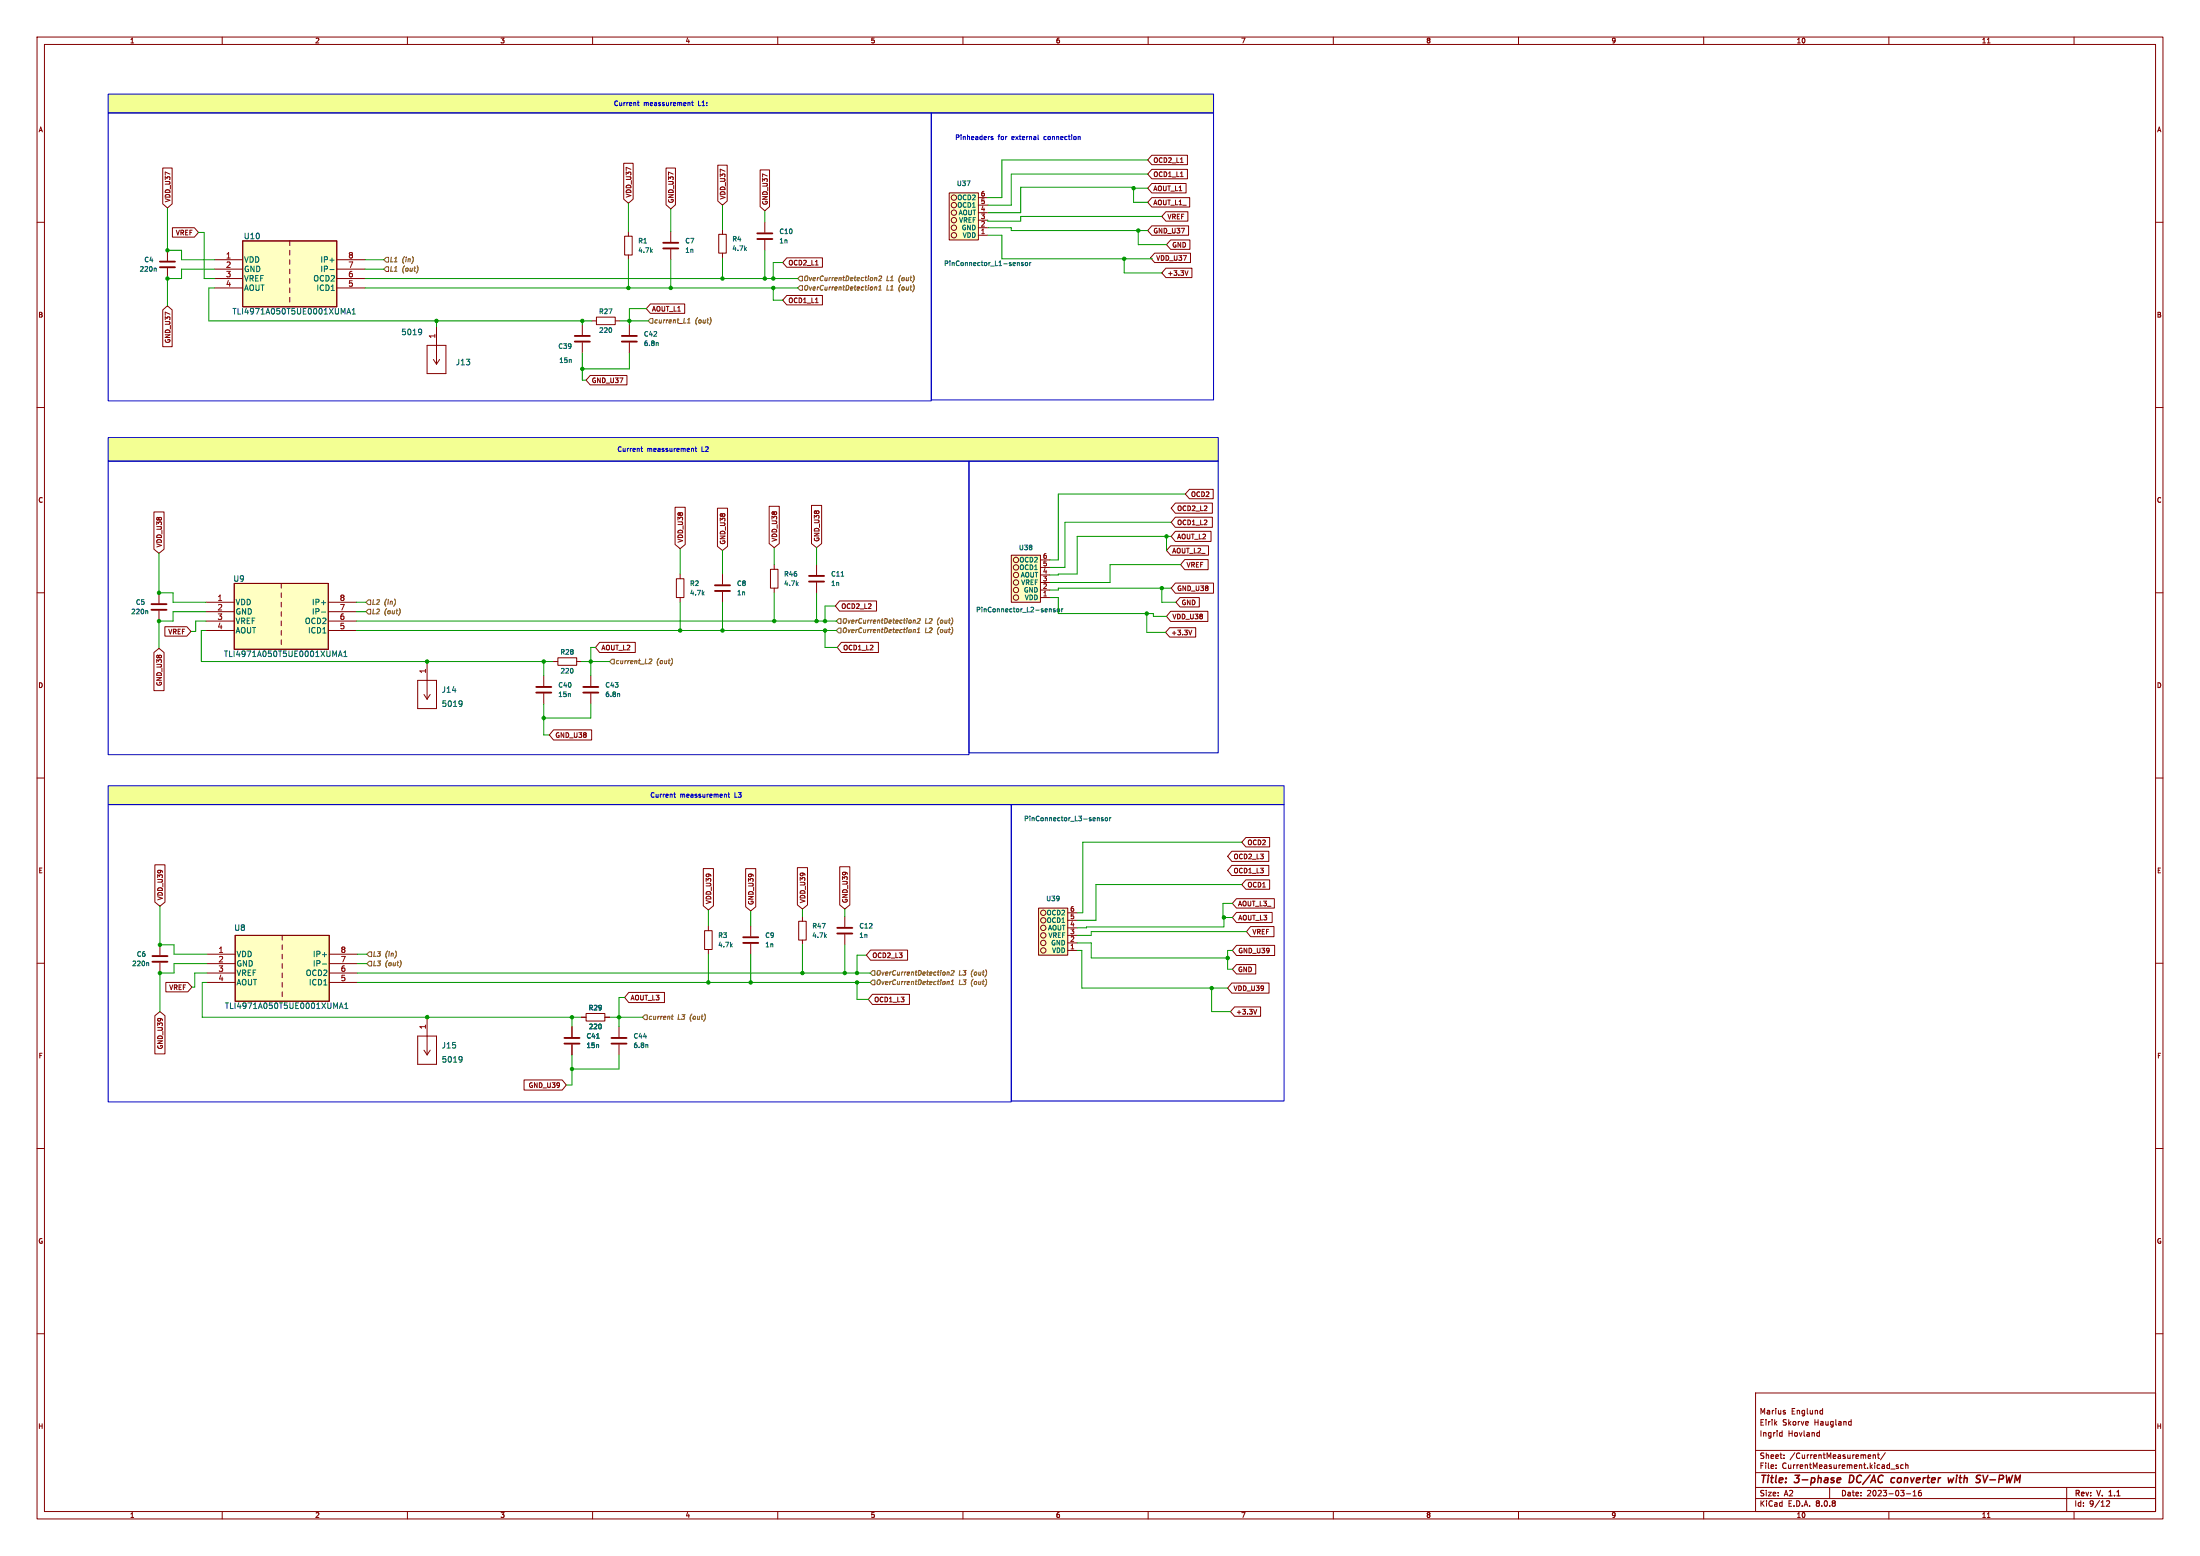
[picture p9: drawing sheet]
<svg xmlns="http://www.w3.org/2000/svg" width="594mm" height="420mm" viewBox="0 0 594 420" stroke-linecap="round" stroke-linejoin="round" font-family="sans-serif">
<g fill="none" stroke="#840000" stroke-width=".27">
<path d="M10 10h574v400h-574zM12 12h570v396h-570zM60 10v2M110 10v2M160 10v2M210 10v2M260 10v2M310 10v2M360 10v2M410 10v2M460 10v2M510 10v2"/>
<path d="M536.6 11.6h.7M560 10v2M10 60h2M582 60h2M10 110h2M582 110h2M10 160h2M582 160h2M10 210h2M582 210h2M10 260h2M582 260h2"/>
<path d="M10 310h2M582 310h2M10 360h2M474 376h108v32h-108zM582 360h2M474 397.5h108M474 391.5h108M479.5 396.2v.2M479.5 395.4v.2M480.7 386.7h.5M481.2 386.2v1.5M481.2 387.6l-.5 .1"/>
<path d="M481.7 393.5v.2M481.7 392.7v.2M481.9 380.7h.1M481.9 381.2l.2 .2-.2 .3M490.8 386.7h.4M491.2 387.6l-.4 .1M491.2 386.2v1.5M491.7 380.7h.4M492.1 380.2v1.5M492.1 381.6l-.4 .1M499.4 383.7h.4M499.8 383.2v1.5"/>
<path d="M499.8 384.6l-.4 .1M504.9 392.7l.2 .3-.7 .2M505 393.6l-.1 .1M505.7 392.7v1M505.7 392.8l.6-.1 .1 1M506.9 392.7h.6M507.1 392.2v1.3l.4 .2M509 392.1l-1.3 1.9M510.5 396.5h1.2M512.5 395.4h-.3l-.2 .2v.2l.5 .1v.4h-.5M513.9 395.4h-.4l-.3 .3 .1 .6h.6M514.5 395.5l.6-.1 .1 1"/>
<path d="M514.5 394.9v1.5M60 408v2M110 408v2M160 408v2M210 408v2M260 408v2M310 408v2M360 408v2M410 408v2M460 408v2M474 404.5h108M474 401.5h108"/>
<path d="M494 401.5v3M510 408v2M514.7 403.2h1.2M516.5 403.8h.9M516.5 402.7l.5-.4v1.5M518.7 402.3h-.5l-.2 .3v.9l.2 .3 .5-.2v-.7l-.5-.1-.2 .3M536.6 409.6h.7M558 401.5v6.5M560 408v2M568.7 405.2l.6-.1 .3 .4-.9 1.1h.9"/>
</g>
<path d="M569.4 403.8h.9M569.6 402.6l-.2 .1" fill="none" stroke="#840000" stroke-width=".3"/>
<path d="M496.2 399l.6-.1 .2 .4-1 .2M499.5 398.2l-.2 2h.4M511.6 399h-.8l-.3 .8 .4 .4 .6-.1M527.5 398.9l-.5 1.3-.3-1-.5 1M535.4 398.2l.4 2 .9-2M496.8 400.1l-.6 .1" fill="none" stroke="#840000" stroke-width=".4"/>
<g fill="#f3ff93">
<path d="M29.2 25.4h298.5v5.1h-298.5z"/>
<path d="M29.2 212.1h317.5v5.1h-317.5z"/>
<path d="M29.2 118.1h299.7v6.4h-299.7z"/>
</g>
<path d="M155.2 92.2h4.1M155.2 90.7h4.1M167.9 92.2h4.1M167.9 90.7h4.1M218.4 157h4.1M218.4 155.4h4.1M152.4 281.7h4.1M152.4 280.2h4.1" fill="none" stroke="#840000" stroke-width=".51"/>
<g fill="none" stroke="#840000" stroke-width=".27">
<path d="M168.7 63.8h2v5h-2zM169.7 62.5v1.3M169.7 68.8v1.3M157.2 87.6v2.8M157.2 92.5v2.8M159.8 86.6h1.2M161 85.6h5.1v2h-5.1zM166.1 86.6h1.3M169.9 87.6v2.8M169.9 92.5v2.8M208 153.7h2.1v5.1h-2.1zM209 152.4v1.3"/>
<path d="M209 158.8v1.2M220.5 152.4v2.8M220.5 157.2v2.8M112.8 279.7h5.1v7.6h-5.1zM115.3 274.6v10.1M154.4 277.1v2.8M157 274.6h1.2M158.2 273.6h5.1v2h-5.1zM163.3 274.6h1.3M114.5 283.5l.8 1.2M116.2 283.5l-.9 1.2M154.4 281.9v2.8"/>
</g>
<path d="M177.7 92.5v.8M227.1 155.5h.7M124.5 285.2l.3 .3-.2 1.1M124.8 285.8l-.3 .3M161.1 280.2h.7" fill="none" stroke="#006464" stroke-width=".27"/>
<path d="M280.4 245.1h7.9v12.7h-7.9z" fill="#ffffc2"/>
<g fill="none" stroke="#840000" stroke-width=".27">
<path d="M182.6 156.2h2.1v5.1h-2.1zM183.6 154.9v1.3M115.3 178.6v10.1M183.6 161.3v1.3M112.8 183.6h5.1v7.7h-5.1zM114.5 187.5l.8 1.2M116.2 187.5l-.9 1.2M280.4 245.1h7.9v12.7h-7.9zM288.3 256.5h2.5M288.3 254.5h2.5M288.3 252.5h2.5M288.3 250.4h2.5"/>
<path d="M288.3 248.4h2.5M288.3 246.4h2.5"/>
<circle cx="281.7" cy="252.5" r=".72"/>
<circle cx="281.7" cy="250.4" r=".72"/>
<circle cx="281.7" cy="248.4" r=".72"/>
<circle cx="281.7" cy="246.4" r=".72"/>
<circle cx="281.7" cy="254.5" r=".72"/>
<circle cx="281.7" cy="256.5" r=".72"/>
</g>
<path d="M124.5 189.2l.3 .3-.2 1M124.8 189.8l-.3 .3M296.5 220.7l.3 .2v.7M297.8 220.8l-.4 .1 .4 .3v.3h-.4M298.4 220.8h.6l-.1 .7-.5-.1zM299.6 220.7v.9M300 220.7l-.4 .3" fill="none" stroke="#006464" stroke-width=".27"/>
<path d="M63.5 252.5h25.4v17.8h-25.4z" fill="#ffffc2"/>
<g fill="none" stroke="#840000" stroke-width=".27">
<path d="M55.9 257.6h7.6M63.5 252.5h25.4v17.8h-25.4zM76.2 252.5v1.2M76.2 255v1.3M76.2 257.6v1.2M88.9 257.6h7.6M55.9 260.1h7.6M55.9 262.6h7.6M55.9 265.2h7.6M76.2 260.1v1.3M76.2 262.6v1.3M76.2 265.2v1.2"/>
<path d="M76.2 267.7v1.3M88.9 260.1h7.6M88.9 262.6h7.6M88.9 265.2h7.6"/>
</g>
<path d="M87 260.2h1.2M91.6 272.2l.5-1.5 .5 1.5M91.8 271.8h.7M93.1 272.2h.8M93.1 271.1l.4-.4v1.5" fill="none" stroke="#006464" stroke-width=".27"/>
<path d="M273 149.9h7.9v12.7h-7.9z" fill="#ffffc2"/>
<g fill="none" stroke="#840000" stroke-width=".27">
<path d="M273 149.9h7.9v12.7h-7.9zM280.9 159.3h2.6M280.9 157.2h2.6M280.9 155.2h2.6M280.9 153.2h2.6M280.9 151.1h2.6M280.9 161.3h2.6"/>
<circle cx="274.3" cy="151.1" r=".72"/>
<circle cx="274.3" cy="157.2" r=".72"/>
<circle cx="274.3" cy="153.2" r=".72"/>
<circle cx="274.3" cy="155.2" r=".72"/>
<circle cx="274.3" cy="159.3" r=".72"/>
<circle cx="274.3" cy="161.3" r=".72"/>
</g>
<path d="M283.5 164.3l.4 .2v.7M284.9 164.4l-.5 .1 .5 .3v.3h-.5M285.5 164.4h.5v.7h-.5zM286.6 164.3v.9M287 164.3l-.4 .3" fill="none" stroke="#006464" stroke-width=".27"/>
<path d="M256.3 52.1h7.9v12.7h-7.9z" fill="#ffffc2"/>
<g fill="none" stroke="#840000" stroke-width=".27">
<path d="M256.3 52.1h7.9v12.7h-7.9zM264.2 59.4h2.5M264.2 57.4h2.5M264.2 55.4h2.5M264.2 53.3h2.5M264.2 63.5h2.5M264.2 61.5h2.5"/>
<circle cx="257.6" cy="55.4" r=".72"/>
<circle cx="257.6" cy="57.4" r=".72"/>
<circle cx="257.6" cy="59.4" r=".72"/>
<circle cx="257.6" cy="53.3" r=".72"/>
<circle cx="257.6" cy="61.5" r=".72"/>
<circle cx="257.6" cy="63.5" r=".72"/>
</g>
<path d="M274.9 70.9l.3 .1v.7M276.3 70.9l-.5 .1 .5 .3v.3h-.5M276.9 70.9h.3l.3 .2-.3 .6-.4-.2zM276.9 70.9v.1M278 70.9v.8M278.1 71l-.1 .1M278.1 70.9v.1M278.4 70.9h-.3" fill="none" stroke="#006464" stroke-width=".27"/>
<path d="M65.5 65h25.4v17.8h-25.4z" fill="#ffffc2"/>
<g fill="none" stroke="#840000" stroke-width=".27">
<path d="M206.5 59.9v2.8M45.2 67.6v2.8M45.2 72.4v2.8M57.9 70.1h7.6M57.9 72.6h7.6M57.9 75.2h7.6M57.9 77.7h7.6M65.5 65h25.4v17.8h-25.4zM78.2 65v1.3M78.2 67.6v1.2M78.2 70.1v1.3M78.2 72.6v1.3"/>
<path d="M78.2 75.2v1.3M78.2 77.7v1.3M90.9 70.1h7.7M90.9 72.6h7.7M90.9 75.2h7.7M90.9 77.7h7.7M181.1 62.5v2.8M181.1 67.3v2.8M194.1 63.2h2v5.1h-2zM195.1 62v1.2M195.1 68.3v1.3M206.5 64.8v2.8"/>
<path d="M78.2 80.3v1.2M115.3 93.2h5.1v7.6h-5.1zM117 97l.9 1.3M117.9 88.1v10.2M118.7 97l-.8 1.3M195.1 154.9v2.8M195.1 159.8v2.8M42.9 160v2.8M42.9 164.8v2.8M149.4 178.6h1.2M150.6 177.5h5.1v2.1h-5.1zM155.7 178.6h1.3"/>
<path d="M146.8 182.4v2.8M146.8 187.2v2.8M159.5 182.4v2.8M159.5 187.2v2.8M43.2 255v2.8M43.2 259.8v2.8M190.2 251.2h2.1v5.1h-2.1zM191.3 249.9v1.3M191.3 256.3v1.3M202.7 249.9v2.8M202.7 254.8v2.8M215.6 248.7h2.1v5h-2.1z"/>
<path d="M216.7 247.4v1.3M216.7 253.7v1.3M228.1 247.4v2.8M228.1 252.2v2.8M167.1 277.1v2.8M167.1 281.9v2.8"/>
</g>
<path d="M42 72.4l.2 .2v.6M89.1 72.8h1.1M93.7 84.8l.5-1.6 .5 1.6M93.8 84.3h.7M95.1 84.8h.9M95.1 83.7l.4-.5v1.6M113.6 88.8l.3 .3-.3 1.1M113.9 89.5l-.3 .3M39.7 164.8l.2 .2v.7M167.2 187.2l.1 .8M40 259.8l.1 .2v.7M174.9 282v.8" fill="none" stroke="#006464" stroke-width=".27"/>
<g fill="none" stroke="#840000" stroke-width=".51">
<path d="M43.2 72.1h4M43.2 70.6h4M179.1 67.1h4M179.1 65.5h4M204.5 64.5h4M204.5 63h4M193 159.5h4.1M193 158h4.1M40.9 164.6h4.1M40.9 163.1h4.1M144.8 186.9h4M144.8 185.4h4"/>
<path d="M157.5 186.9h4M157.5 185.4h4M41.1 259.6h4.1M41.1 258.1h4.1M200.7 254.5h4M200.7 253h4M226.1 252h4M226.1 250.4h4M165.1 281.7h4.1M165.1 280.2h4.1"/>
</g>
<path d="M63.2 157.5h25.4v17.8h-25.4z" fill="#ffffc2"/>
<g fill="none" stroke="#840000" stroke-width=".27">
<path d="M43.9 45.3h2.6v9.7l-1.3 1.1-1.3-1.1zM168.4 44.1h2.5v9.7l-1.2 1.1-1.3-1.1zM179.8 45.4h2.6v9.9l-1.3 1.1-1.3-1.1zM193.8 44.6h2.5v9.7l-1.2 1.1-1.3-1.1zM205.2 45.9h2.6v9.9l-1.3 1.1-1.3-1.1zM311 41.9h9.6v2.6h-9.6l-1.1-1.3zM311 53.3h10.2v2.6h-10.2l-1.1-1.3zM311 45.7h9.6v2.6h-9.6l-1.1-1.3zM311 49.5h9.2v2.6h-9.2l-1.1-1.3zM314.8 57.1h5.9v2.6h-5.9l-1.1-1.3zM318.7 43.9h.8M318.7 47.7h.8"/>
<path d="M46.6 61.5h5.9l1.1 1.2-1.1 1.3h-5.9zM212.4 69.6h9.7v2.5h-9.7l-1.1-1.2zM212.4 79.8h9.7v2.5h-9.7l-1.1-1.3zM220.2 71.5h.7M311 61h9.9v2.5h-9.9l-1.1-1.3zM311.8 68.3h9.6v2.6h-9.6l-1.2-1.3zM314.8 72.4h7v2.5h-7l-1.1-1.2zM316.1 64.8h5.2v2.5h-5.2l-1.1-1.3zM320.8 73.1l-.4 1.2M43.9 83.7l1.3-1.1 1.3 1.1v9.9h-2.6zM175.6 82h9.3v2.6h-9.3l-1.1-1.3zM220.2 81.7h.7"/>
<path d="M159.4 101.3h9.9v2.6h-9.9l-1.2-1.3zM41.6 138.2h2.7v10l-1.4 1.2-1.3-1.2zM182.3 136.9h2.7v10.1l-1.4 1.1-1.3-1.1zM193.7 137.2h2.7v10.3l-1.3 1.1-1.4-1.1zM207.7 136.7h2.7v10l-1.4 1.1-1.3-1.1zM219.1 136.4h2.7v10.3l-1.3 1.1-1.4-1.1zM317.3 139.6h10v2.7h-10l-1.1-1.3zM317.3 135.8h10v2.7h-10l-1.1-1.3zM321.2 132.1h6.4v2.5h-6.4l-1.2-1.2zM63.2 157.5h25.4v17.8h-25.4zM75.9 157.5v1.3M316.1 147.3h10.2v2.6h-10.2l-1.1-1.3z"/>
<path d="M317.3 143.4h9.7v2.7h-9.7l-1.1-1.3zM317.3 157.4h10.3v2.7h-10.3l-1.1-1.3zM319.9 151h6.3v2.8h-6.3l-1.1-1.4zM41.6 176.1l1.3-1.1 1.4 1.1v10.3h-2.7zM44.5 169.2h6l1.1 1.2-1.1 1.3h-6zM55.6 162.6h7.6M55.6 165.1h7.6M55.6 167.6h7.6M55.6 170.2h7.6M75.9 160v1.3M75.9 162.6v1.2M75.9 165.1v1.3"/>
<path d="M75.9 167.6v1.3M75.9 170.2v1.3M75.9 172.7v1.3M88.6 162.6h7.7M88.6 165.1h7.7M88.6 167.6h7.7M88.6 170.2h7.7M161.9 173.4h9.6v2.7h-9.6l-1.1-1.3zM226.7 162.2h10v2.7h-10l-1.1-1.3zM227.2 173.4h10v2.7h-10l-1.1-1.3zM315.8 169.4h7v2.6h-7l-1.1-1.3zM316.1 165h10v2.7h-10l-1.1-1.3z"/>
<path d="M318.6 161.3h5.2v2.5h-5.2l-1.1-1.2zM321.8 170.1l-.4 1.3M149.4 197h10.3v2.7h-10.3l-1.1-1.3zM41.8 233.4h2.7v10.1l-1.3 1.1-1.4-1.1zM189.9 234.4h2.7v10.1l-1.3 1.1-1.4-1.1zM201.3 234.5h2.8v10.3l-1.4 1.1-1.4-1.1zM215.3 234.2h2.7v10.1l-1.3 1.1-1.4-1.1zM226.7 234h2.8v10.3l-1.4 1.1-1.4-1.1zM332.6 233.6h10v2.7h-10l-1.1-1.3zM332.6 229.8h10v2.7h-10l-1.1-1.4zM336.4 226.1h6.4v2.5h-6.4l-1.1-1.3zM336.4 237.5h6.4v2.5h-6.4l-1.1-1.2z"/>
<path d="M235 256.4h10v2.8h-10l-1.1-1.4zM333.9 242.6h10.2v2.5h-10.2l-1.2-1.3zM333.9 246.3h9.6v2.7h-9.6l-1.2-1.3zM333.9 255.2h10.3v2.7h-10.3l-1.2-1.4zM337.7 250.1h6.3v2.7h-6.3l-1.2-1.3zM41.8 274.2l1.4-1.1 1.3 1.1v10.3h-2.7zM44.8 265.2h5.9l1.1 1.2-1.1 1.3h-5.9zM154.4 277.1v2.8M157 274.6h1.2M163.3 274.6h1.3M169.8 267.9h9.6v2.7h-9.6l-1.1-1.4zM235.6 268.4h10v2.7h-10l-1.2-1.4z"/>
<path d="M332.6 265.3h10v2.8h-10l-1.1-1.4zM333.3 271.8h7.1v2.5h-7.1l-1.1-1.2zM333.9 260.3h5.2v2.6h-5.2l-1.2-1.3zM339.3 272.5l-.4 1.2M141.5 291.5h10.3l1.1 1.4-1.1 1.3h-10.3zM154.4 281.9v2.8"/>
</g>
<path d="M86.8 165.2h1.1M91.4 177.2l.5-1.5 .5 1.5M91.5 176.8h.7M92.8 177.2h.9M92.8 176.1l.5-.4v1.5M161.1 280.2h.7" fill="none" stroke="#006464" stroke-width=".27"/>
<g fill="none" stroke="#725600" stroke-width=".27">
<path d="M104.3 69.5h.6v1.2h-.6l-.7-.6zM104.3 72h.6v1.3h-.6l-.7-.7zM112.7 71.8l.2 .8-.1 .6M216 74.5h.7v1.3h-.7l-.6-.6zM216 77.1h.7v1.3h-.7l-.6-.7zM235.5 77.5v.7M236.2 75h.5v.8M236.2 74.9l-.1 .9M236.2 77.5l-.1 .8M236.3 77.5l-.1 .1M236.3 77.5h.4v.8M237.2 78.3h.7"/>
<path d="M237.3 77.4l.4-.4-.1 1.3M237.3 74.6l.5-.1 .2 .4-.9 .9h.8M175.6 86h.7v1.2h-.7l-.6-.6zM185.6 87.2h.7M185.7 86.3l.4-.4-.2 1.3M191.8 85.8l.2 .8-.1 .5M99.4 161.9h.7v1.3h-.7l-.6-.6zM99.4 164.5h.7v1.2h-.7l-.6-.6zM107.9 164.3l.2 .8-.2 .5M165.2 177.9h.7v1.3h-.7l-.6-.6zM175.3 178l.5-.1 .2 .3-.9 .9h.8M181.4 177.8l.2 .7-.1 .6"/>
<path d="M226.4 169.5h.7v1.3h-.7l-.6-.6zM226.4 167h.7v1.3h-.7l-.6-.7zM246 170l-.1 .6M246.6 170h.5v.8M246.6 167.5l.5-.1v.8M246.6 169.9l-.1 .9M246.6 167.4l-.1 .8M247.6 170.8h.7M247.7 169.9l.4-.4-.1 1.3M247.8 167.1l.5-.2 .2 .4-.9 .9h.7M99.7 256.9h.6v1.3h-.6l-.6-.6zM108.1 259.3l.2 .8-.1 .5"/>
<path d="M99.1 260.1l.6-.6h.6v1.2h-.6zM174.1 273.9h.7v1.3h-.7l-.6-.6zM181.3 274.3h.5M181.5 273.9l-.1 1.1 .3 .2M235.6 264.5h.6v1.3h-.6l-.7-.6zM235.6 262h.6v1.3h-.6l-.7-.7zM255.1 265v.6M255.8 265h.5l-.1 .8M255.8 262.5l.5-.1-.1 .8M255.8 264.9l-.1 .9M255.8 262.4l-.1 .8M256.8 265.8h.7"/>
<path d="M256.9 264.8l.4-.3-.2 1.3M256.9 262.1l.5-.2 .2 .4-.9 .9h.8"/>
</g>
<g fill="none" stroke="#0000c2" stroke-width=".27">
<path d="M29.2 25.4h298.5v5.1h-298.5zM29.2 30.5h222.3v77.7h-222.3zM172.1 27.7h.5M172.3 27.2v1.1l.3 .2M185.9 27.7l.4 .2v.6M186.7 27.7h.5M186.9 27.2v1.1l.3 .2M251.5 30.5h76.2v77.5h-76.2zM268.1 36.9l-.5 .1 .5 .3v.3h-.5M280.3 36.4v1.1l.2 .2M291.2 36.9h.4l.1 .8M29.2 118.1h299.7v6.4h-299.7z"/>
<path d="M29.2 124.5h232.4v79.2h-232.4zM173 121h.5M173.2 120.6v1.1l.3 .2M186.9 121l.3 .2v.7M187.7 121h.4M187.8 120.6v1.1l.3 .2M261.6 124.5h67.3v78.7h-67.3zM29.2 212.1h317.5v5.1h-317.5zM29.2 217.2h243.8v80.2h-243.8zM181.9 214.4h.5M182.1 213.9v1.1l.3 .2M195.8 214.4l.3 .1v.7"/>
<path d="M196.5 214.4h.5M196.7 213.9v1.1l.3 .2M273 217.2h73.7v80h-73.7z"/>
</g>
<g fill="none" stroke="#009600" stroke-width=".27">
<path d="M45.2 56.1v11.5h3.8v2.5h8.9M169.7 54.9v7.6M181.1 56.4v6.1M195.1 55.4v6.6M206.5 56.9v3M306.1 50.8h3.8M309.9 43.2h-39.4v10.1h-3.8M309.9 54.6h-3.8v-4.1h-30.5v6.9h-8.9M309.9 47h-36.9v8.4h-6.3M313.7 58.4h-38.1v1.3h-8.9v-.3M53.6 62.7h1.5v12.5h2.8M57.9 72.6h-8.9v2.6h-3.8v7.4"/>
<path d="M57.9 77.7h-1.5v8.9h103.4M98.6 77.7h116.8M98.6 75.2h116.8M98.6 70.1h5M98.6 72.6h5M169.7 70.1v7.6M181.1 70.1v7.6M195.1 69.6v5.6M206.5 67.6v7.6M208.8 77.7v3.3h2.5M211.3 70.9h-2.5v4.3M266.7 63.5h3.8v6.4h40.6"/>
<path d="M266.7 61.5h6.3v.7h36.9M303.5 69.9v3.8h10.2M307.3 62.2v3.8h7.7M117.9 86.6v1.5M157.2 86.6v1M157.2 95.3v7.3h1M167.4 86.6h7.6M169.9 95.3v4.3h-12.7M174.5 83.3h-4.6v4.3M320 133.4h-34.3v17.7h-2.2M42.9 149.4v10.6h3.8v2.6h8.9M183.6 148.1v6.8"/>
<path d="M195.1 148.6v6.3M209 147.8v4.6M220.5 147.8v4.6M313.7 158.8v3.8h3.8M315 144.8v3.8M316.2 144.8h-25.4v10.1h-5.1v.3h-2.2M316.2 141h-28.7v12.2h-4M316.2 158.8h-30.5v.5h-2.2M318.8 152.4h-19.1v4.8h-16.2M55.6 170.2h-1.2v8.4h95M55.6 165.1h-8.9v2.5h-3.8v7.4M55.6 167.6h-2.8v2.8h-1.2"/>
<path d="M96.3 170.2h129.5M96.3 167.6h129.5M96.3 162.6h2.5M96.3 165.1h2.5M146.8 178.6v3.8M157 178.6h7.6M160.8 174.8h-1.3v7.6M183.6 162.6v7.6M195.1 162.6v7.6M209 160v7.6M220.5 160v7.6M222.8 170.2v4.6h3.3"/>
<path d="M225.6 163.6h-2.8v4M283.5 161.3h2.2v4.3h25.7v.8h3.6M309.6 165.6v5.1h5.1M146.8 190v8.4h1.5M159.5 190v3.8h-12.7M335.3 227.3h-42.9v19.1h-1.6M335.3 238.8h-39.4v9.6h-5.1M43.2 244.6v10.4h3.8v2.6h8.9M96.5 257.6h2.6M191.3 245.6v4.3M191.3 257.6v7.6M202.7 245.9v4"/>
<path d="M202.7 257.6v7.6M216.7 245.4v2M216.7 255v7.6M228.1 245.4v2M228.1 255v7.6M233.9 257.8h-2.5v4.8M290.8 256.5h1.3v10.2h39.4M290.8 254.5h3.8v4.1h36.9M330.5 247.7v2.5h-37.1v.2h-2.6M332.7 243.8h-2.5v3.9h2.5M332.7 256.5h-1.2v5.1h1.2M336.5 251.5h-41.9v1h-3.8"/>
<path d="M55.9 265.2h-1.3v9.4h60.7v-.5h.3v.5h41.4M55.9 260.1h-8.9v2.5h-3.8v10.5M55.9 262.6h-3.3v3.8h-.8M96.5 262.6h138.4M96.5 265.2h138.4M96.5 260.1h2.6M154.4 274.6v2.5M164.6 274.6h8.9M168.7 269.2h-1.6v7.9M231.4 265.2v4.5h3M327.2 266.7v6.4h5M154.4 284.7v8.2h-1.5"/>
<path d="M167.1 284.7v3.8h-12.7"/>
</g>
<g fill="#009600" stroke="#009600" stroke-width=".27">
<circle cx="42.9" cy="167.6" r=".46"/>
<circle cx="117.9" cy="86.6" r=".46"/>
<circle cx="42.9" cy="160" r=".46"/>
<circle cx="43.2" cy="262.6" r=".46"/>
<circle cx="43.2" cy="255" r=".46"/>
<circle cx="45.2" cy="67.6" r=".46"/>
<circle cx="169.9" cy="86.6" r=".46"/>
<circle cx="181.1" cy="77.7" r=".46"/>
<circle cx="169.7" cy="77.7" r=".46"/>
<circle cx="157.2" cy="86.6" r=".46"/>
<circle cx="157.2" cy="99.6" r=".46"/>
<circle cx="45.2" cy="75.2" r=".46"/>
<circle cx="183.6" cy="170.2" r=".46"/>
<circle cx="146.8" cy="193.8" r=".46"/>
<circle cx="159.5" cy="178.6" r=".46"/>
<circle cx="146.8" cy="178.6" r=".46"/>
<circle cx="167.1" cy="274.6" r=".46"/>
<circle cx="154.4" cy="274.6" r=".46"/>
<circle cx="115.3" cy="178.6" r=".46"/>
<circle cx="115.3" cy="274.6" r=".46"/>
<circle cx="154.4" cy="288.5" r=".46"/>
<circle cx="216.7" cy="262.6" r=".46"/>
<circle cx="220.5" cy="167.6" r=".46"/>
<circle cx="195.1" cy="170.2" r=".46"/>
<circle cx="209" cy="167.6" r=".46"/>
<circle cx="202.7" cy="265.2" r=".46"/>
<circle cx="191.3" cy="265.2" r=".46"/>
<circle cx="222.8" cy="170.2" r=".46"/>
<circle cx="222.8" cy="167.6" r=".46"/>
<circle cx="228.1" cy="262.6" r=".46"/>
<circle cx="231.4" cy="262.6" r=".46"/>
<circle cx="309.6" cy="165.6" r=".46"/>
<circle cx="315" cy="144.8" r=".46"/>
<circle cx="313.7" cy="158.8" r=".46"/>
<circle cx="208.8" cy="77.7" r=".46"/>
<circle cx="208.8" cy="75.2" r=".46"/>
<circle cx="206.5" cy="75.2" r=".46"/>
<circle cx="195.1" cy="75.2" r=".46"/>
<circle cx="231.4" cy="265.2" r=".46"/>
<circle cx="331.5" cy="258.6" r=".46"/>
<circle cx="330.5" cy="247.7" r=".46"/>
<circle cx="327.2" cy="266.7" r=".46"/>
<circle cx="303.5" cy="69.9" r=".46"/>
<circle cx="306.1" cy="50.8" r=".46"/>
<circle cx="307.3" cy="62.2" r=".46"/>
</g>
<g font-size="2.8" fill="#840000">
<text x="475" y="400.9">Title:</text>
<text x="484.7" y="400.9">3-phase</text>
<text x="500.1" y="400.9">DC/AC</text>
<text x="512.3" y="400.9">converter</text>
<text x="528.5" y="400.9">with</text>
<text x="536.8" y="400.9">SV-PWM</text>
</g>
<g font-size="2.1" fill="#006464">
<text x="65.7" y="64.7">U10</text>
<text x="65.8" y="71.1">VDD</text>
<text x="86.5" y="71.1">IP+</text>
<text x="65.8" y="73.6">GND</text>
<text x="65.8" y="76.2">VREF</text>
<text x="84.5" y="76.2">OCD2</text>
<text x="86.5" y="73.6">IP-</text>
<text x="65.8" y="78.7">AOUT</text>
<text x="85.4" y="78.7">ICD1</text>
<text x="62.7" y="85.1">TLI4971A050T5UE0001XUMA1</text>
<text x="108.3" y="90.7">5019</text>
<text x="123" y="98.8">J13</text>
<text x="62.9" y="157.2">U9</text>
<text x="63.5" y="163.5">VDD</text>
<text x="63.5" y="166.1">GND</text>
<text x="84.2" y="166.1">IP-</text>
<text x="84.2" y="163.5">IP+</text>
<text x="63.5" y="168.6">VREF</text>
<text x="63.5" y="171.2">AOUT</text>
<text x="82.2" y="168.6">OCD2</text>
<text x="83.1" y="171.2">ICD1</text>
<text x="60.4" y="177.5">TLI4971A050T5UE0001XUMA1</text>
<text x="119.2" y="187.2">J14</text>
<text x="119.2" y="191">5019</text>
<text x="63.2" y="251.4">U8</text>
<text x="63.8" y="258.5">VDD</text>
<text x="63.8" y="261.1">GND</text>
<text x="63.8" y="263.6">VREF</text>
<text x="82.5" y="263.6">OCD2</text>
<text x="84.4" y="261.1">IP-</text>
<text x="84.4" y="258.5">IP+</text>
<text x="63.8" y="266.2">AOUT</text>
<text x="83.4" y="266.2">ICD1</text>
<text x="60.6" y="272.5">TLI4971A050T5UE0001XUMA1</text>
<text x="119.2" y="283.2">J15</text>
<text x="119.2" y="287">5019</text>
</g>
<g font-size="2.1" fill="#a90000">
<text x="60.9" y="69.9">1</text>
<text x="93.9" y="69.9">8</text>
<text x="60.9" y="72.4">2</text>
<text x="60.9" y="74.9">3</text>
<text x="60.9" y="77.5">4</text>
<text x="93.9" y="77.5">5</text>
<text x="93.9" y="74.9">6</text>
<text x="93.9" y="72.4">7</text>
<text x="117.6" y="91.5" transform="rotate(-90 117.6 91.5)">1</text>
<text x="58.6" y="162.3">1</text>
<text x="58.6" y="164.8">2</text>
<text x="58.6" y="167.4">3</text>
<text x="91.7" y="167.4">6</text>
<text x="91.7" y="164.8">7</text>
<text x="91.7" y="162.3">8</text>
<text x="58.6" y="169.9">4</text>
<text x="91.7" y="169.9">5</text>
<text x="115.1" y="181.9" transform="rotate(-90 115.1 181.9)">1</text>
<text x="58.9" y="257.3">1</text>
<text x="91.9" y="257.3">8</text>
<text x="58.9" y="259.8">2</text>
<text x="58.9" y="262.4">3</text>
<text x="91.9" y="262.4">6</text>
<text x="91.9" y="259.8">7</text>
<text x="58.9" y="264.9">4</text>
<text x="91.9" y="264.9">5</text>
<text x="115.1" y="277.9" transform="rotate(-90 115.1 277.9)">1</text>
</g>
<g font-size="2.1" fill="#840000">
<text x="475" y="382">Marius</text>
<text x="483.6" y="382">Englund</text>
<text x="475" y="388">Ingrid</text>
<text x="475" y="385">Eirik</text>
<text x="481.2" y="385">Skorve</text>
<text x="482.7" y="388">Hovland</text>
<text x="489.9" y="385">Haugland</text>
<text x="475" y="394">Sheet:</text>
<text x="483.2" y="394">/CurrentMeasurement/</text>
<text x="475" y="396.7">File:</text>
<text x="481.1" y="396.7">CurrentMeasurement.kicad_sch</text>
<text x="475" y="406.9">KiCad</text>
<text x="475" y="404.1">Size:</text>
<text x="481.7" y="404.1">A2</text>
<text x="482.7" y="406.9">E.D.A.</text>
<text x="490.3" y="406.9">8.0.8</text>
<text x="497" y="404.1">Date:</text>
<text x="504" y="404.1">2023-03-16</text>
<text x="560" y="404.3">Rev:</text>
<text x="560" y="406.9">Id:</text>
<text x="564.1" y="406.9">9/12</text>
<text x="566.4" y="404.3">V.</text>
<text x="570.1" y="404.3">1.1</text>
</g>
<g font-size="1.8" fill="#840000">
<text x="35" y="11.9">1</text>
<text x="85" y="11.9">2</text>
<text x="135" y="11.9">3</text>
<text x="185" y="11.9">4</text>
<text x="235" y="11.9">5</text>
<text x="285" y="11.9">6</text>
<text x="335" y="11.9">7</text>
<text x="385" y="11.9">8</text>
<text x="435" y="11.9">9</text>
<text x="485" y="11.9">10</text>
<text x="535" y="11.9">11</text>
<text x="10.3" y="35.9">A</text>
<text x="582.3" y="35.9">A</text>
<text x="311.3" y="44.1">OCD2_L1</text>
<text x="311.3" y="47.9">OCD1_L1</text>
<text x="170.6" y="53.4" transform="rotate(-90 170.6 53.4)">VDD_U37</text>
<text x="196" y="53.9" transform="rotate(-90 196 53.9)">VDD_U37</text>
<text x="311.3" y="51.8">AOUT_L1</text>
<text x="46.2" y="54.7" transform="rotate(-90 46.2 54.7)">VDD_U37</text>
<text x="182.1" y="55" transform="rotate(-90 182.1 55)">GND_U37</text>
<text x="207.5" y="55.5" transform="rotate(-90 207.5 55.5)">GND_U37</text>
<text x="311.3" y="55.6">AOUT_L1_</text>
<text x="315.1" y="59.4">VREF</text>
<text x="47.4" y="63.7">VREF</text>
<text x="311.3" y="63.2">GND_U37</text>
<text x="212.8" y="71.8">OCD2_L1</text>
<text x="312.1" y="70.6">VDD_U37</text>
<text x="316.4" y="67">GND</text>
<text x="315.1" y="74.6">+3.3V</text>
<text x="212.8" y="82">OCD1_L1</text>
<text x="10.3" y="85.9">B</text>
<text x="175.9" y="84.3">AOUT_L1</text>
<text x="582.3" y="85.9">B</text>
<text x="46.2" y="92.8" transform="rotate(-90 46.2 92.8)">GND_U37</text>
<text x="159.7" y="103.6">GND_U37</text>
<text x="10.3" y="135.9">C</text>
<text x="321.5" y="134.3">OCD2</text>
<text x="582.3" y="135.9">C</text>
<text x="317.7" y="142.1">OCD1_L2</text>
<text x="317.7" y="138.3">OCD2_L2</text>
<text x="44" y="147.9" transform="rotate(-90 44 147.9)">VDD_U38</text>
<text x="184.7" y="146.7" transform="rotate(-90 184.7 146.7)">VDD_U38</text>
<text x="196.2" y="147.2" transform="rotate(-90 196.2 147.2)">GND_U38</text>
<text x="210.1" y="146.4" transform="rotate(-90 210.1 146.4)">VDD_U38</text>
<text x="221.6" y="146.4" transform="rotate(-90 221.6 146.4)">GND_U38</text>
<text x="316.4" y="149.5">AOUT_L2_</text>
<text x="317.7" y="145.9">AOUT_L2</text>
<text x="320.2" y="153.5">VREF</text>
<text x="317.7" y="159.9">GND_U38</text>
<text x="227" y="164.7">OCD2_L2</text>
<text x="316.4" y="167.5">VDD_U38</text>
<text x="318.9" y="163.5">GND</text>
<text x="45.3" y="171.4">VREF</text>
<text x="316.1" y="171.6">+3.3V</text>
<text x="162.2" y="175.9">AOUT_L2</text>
<text x="227.5" y="175.9">OCD1_L2</text>
<text x="10.3" y="185.9">D</text>
<text x="44" y="185.5" transform="rotate(-90 44 185.5)">GND_U38</text>
<text x="582.3" y="185.9">D</text>
<text x="149.8" y="199.5">GND_U38</text>
<text x="332.9" y="232.2">OCD2_L3</text>
<text x="336.7" y="228.3">OCD2</text>
<text x="10.3" y="235.9">E</text>
<text x="332.9" y="236.1">OCD1_L3</text>
<text x="336.7" y="239.7">OCD1</text>
<text x="582.3" y="235.9">E</text>
<text x="44.3" y="243.2" transform="rotate(-90 44.3 243.2)">VDD_U39</text>
<text x="192.4" y="244.2" transform="rotate(-90 192.4 244.2)">VDD_U39</text>
<text x="203.8" y="244.4" transform="rotate(-90 203.8 244.4)">GND_U39</text>
<text x="217.8" y="243.9" transform="rotate(-90 217.8 243.9)">VDD_U39</text>
<text x="229.2" y="243.9" transform="rotate(-90 229.2 243.9)">GND_U39</text>
<text x="334.2" y="244.8">AOUT_L3_</text>
<text x="334.2" y="248.8">AOUT_L3</text>
<text x="334.2" y="257.6">GND_U39</text>
<text x="338" y="252.6">VREF</text>
<text x="235.4" y="258.9">OCD2_L3</text>
<text x="334.2" y="262.6">GND</text>
<text x="45.6" y="267.4">VREF</text>
<text x="332.9" y="267.8">VDD_U39</text>
<text x="170.1" y="270.3">AOUT_L3</text>
<text x="235.9" y="270.9">OCD1_L3</text>
<text x="333.7" y="274">+3.3V</text>
<text x="10.3" y="285.9">F</text>
<text x="44.3" y="283.6" transform="rotate(-90 44.3 283.6)">GND_U39</text>
<text x="582.3" y="285.9">F</text>
<text x="142.4" y="294">GND_U39</text>
<text x="10.3" y="335.9">G</text>
<text x="582.3" y="335.9">G</text>
<text x="10.2" y="385.9">H</text>
<text x="582.2" y="385.9">H</text>
<text x="35" y="409.9">1</text>
<text x="85" y="409.9">2</text>
<text x="135" y="409.9">3</text>
<text x="185" y="409.9">4</text>
<text x="235" y="409.9">5</text>
<text x="285" y="409.9">6</text>
<text x="335" y="409.9">7</text>
<text x="385" y="409.9">8</text>
<text x="435" y="409.9">9</text>
<text x="485" y="409.9">10</text>
<text x="535" y="409.9">11</text>
</g>
<g font-size="1.8" fill="#0000c2">
<text x="165.6" y="28.8">Current</text>
<text x="173.8" y="28.8">meassurement</text>
<text x="188.6" y="28.8">L1:</text>
<text x="257.8" y="37.9">Pinheaders</text>
<text x="269.4" y="37.9">for</text>
<text x="273.3" y="37.9">external</text>
<text x="282.1" y="37.9">connection</text>
<text x="166.6" y="122.1">Current</text>
<text x="174.7" y="122.1">meassurement</text>
<text x="189.5" y="122.1">L2</text>
<text x="175.5" y="215.5">Current</text>
<text x="183.6" y="215.5">meassurement</text>
<text x="198.4" y="215.5">L3</text>
</g>
<g font-size="1.8" fill="#006464">
<text x="258.2" y="50.4">U37</text>
<text x="258.4" y="56.2">OCD1</text>
<text x="258.4" y="54.2">OCD2</text>
<text x="258.7" y="58.3">AOUT</text>
<text x="172.2" y="65.9">R1</text>
<text x="184.9" y="65.9">C7</text>
<text x="197.6" y="65.4">R4</text>
<text x="210.3" y="65.9">1n</text>
<text x="210.3" y="63.3">C10</text>
<text x="258.9" y="60.3">VREF</text>
<text x="259.6" y="62.3">GND</text>
<text x="259.8" y="64.4">VDD</text>
<text x="38.9" y="71">C4</text>
<text x="172.2" y="68.4">4.7k</text>
<text x="184.9" y="68.4">1n</text>
<text x="197.6" y="67.9">4.7k</text>
<text x="254.8" y="72">PinConnector_L1-sensor</text>
<text x="37.6" y="73.5">220n</text>
<text x="161.6" y="84.9">R27</text>
<text x="150.6" y="94.3">C39</text>
<text x="161.7" y="90">220</text>
<text x="173.7" y="91">C42</text>
<text x="173.7" y="93.6">6.8n</text>
<text x="150.9" y="98.1">15n</text>
<text x="275" y="148.7">U38</text>
<text x="211.6" y="155.8">R46</text>
<text x="224.3" y="155.8">C11</text>
<text x="275.1" y="154">OCD1</text>
<text x="275.1" y="152">OCD2</text>
<text x="186.2" y="158.3">R2</text>
<text x="186.2" y="160.9">4.7k</text>
<text x="198.9" y="158.3">C8</text>
<text x="198.9" y="160.9">1n</text>
<text x="211.6" y="158.3">4.7k</text>
<text x="224.3" y="158.3">1n</text>
<text x="275.5" y="156.1">AOUT</text>
<text x="275.6" y="158.1">VREF</text>
<text x="276.3" y="160.1">GND</text>
<text x="35.3" y="166">220n</text>
<text x="36.6" y="163.4">C5</text>
<text x="263.4" y="165.5">PinConnector_L2-sensor</text>
<text x="276.6" y="162.2">VDD</text>
<text x="151.2" y="176.9">R28</text>
<text x="150.6" y="185.8">C40</text>
<text x="151.2" y="182">220</text>
<text x="163.3" y="185.8">C43</text>
<text x="150.6" y="188.3">15n</text>
<text x="163.3" y="188.3">6.8n</text>
<text x="276.4" y="221.8">PinConnector_L3-sensor</text>
<text x="282.4" y="243.4">U39</text>
<text x="219.2" y="250.8">R47</text>
<text x="231.9" y="250.8">C12</text>
<text x="282.5" y="249.3">OCD1</text>
<text x="282.5" y="247.2">OCD2</text>
<text x="282.9" y="251.3">AOUT</text>
<text x="193.8" y="253.3">R3</text>
<text x="193.8" y="255.9">4.7k</text>
<text x="206.5" y="253.3">C9</text>
<text x="206.5" y="255.9">1n</text>
<text x="219.2" y="253.3">4.7k</text>
<text x="231.9" y="253.3">1n</text>
<text x="283" y="253.3">VREF</text>
<text x="283.7" y="255.4">GND</text>
<text x="284" y="257.4">VDD</text>
<text x="35.6" y="261">220n</text>
<text x="36.8" y="258.4">C6</text>
<text x="158.8" y="272.9">R29</text>
<text x="158.3" y="280.5">C41</text>
<text x="158.9" y="278">220</text>
<text x="171" y="280.5">C44</text>
<text x="158.3" y="283.1">15n</text>
<text x="171" y="283.1">6.8n</text>
</g>
<g font-size="1.8" fill="#a90000">
<text x="264.7" y="53.1">6</text>
<text x="264.7" y="59.2">3</text>
<text x="264.7" y="57.1">4</text>
<text x="264.7" y="55.1">5</text>
<text x="264.7" y="63.2">1</text>
<text x="264.7" y="61.2">2</text>
<text x="281.5" y="154.9">4</text>
<text x="281.5" y="152.9">5</text>
<text x="281.5" y="150.9">6</text>
<text x="281.5" y="161">1</text>
<text x="281.5" y="159">2</text>
<text x="281.5" y="157">3</text>
<text x="288.9" y="250.2">4</text>
<text x="288.9" y="248.2">5</text>
<text x="288.9" y="246.1">6</text>
<text x="288.9" y="256.3">1</text>
<text x="288.9" y="254.3">2</text>
<text x="288.9" y="252.2">3</text>
</g>
<g font-size="1.8" fill="#725600">
<text x="105.1" y="71">L1</text>
<text x="108.5" y="71">(in)</text>
<text x="105.1" y="73.5">L1</text>
<text x="108.5" y="73.5">(out)</text>
<text x="216.9" y="76">OverCurrentDetection2</text>
<text x="239.3" y="76">L1</text>
<text x="242.7" y="76">(out)</text>
<text x="216.9" y="78.6">OverCurrentDetection1</text>
<text x="239.3" y="78.6">L1</text>
<text x="242.7" y="78.6">(out)</text>
<text x="176.5" y="87.5">current_L1</text>
<text x="187.6" y="87.5">(out)</text>
<text x="100.3" y="163.4">L2</text>
<text x="100.3" y="166">L2</text>
<text x="103.7" y="163.4">(in)</text>
<text x="103.7" y="166">(out)</text>
<text x="227.3" y="171">OverCurrentDetection1</text>
<text x="227.3" y="168.5">OverCurrentDetection2</text>
<text x="249.7" y="171">L2</text>
<text x="249.7" y="168.5">L2</text>
<text x="253.1" y="171">(out)</text>
<text x="253.1" y="168.5">(out)</text>
<text x="166.1" y="179.4">current_L2</text>
<text x="177.2" y="179.4">(out)</text>
<text x="100.5" y="261">L3</text>
<text x="100.5" y="258.4">L3</text>
<text x="103.9" y="261">(out)</text>
<text x="103.9" y="258.4">(in)</text>
<text x="236.4" y="263.5">OverCurrentDetection2</text>
<text x="258.8" y="263.5">L3</text>
<text x="262.2" y="263.5">(out)</text>
<text x="236.4" y="266">OverCurrentDetection1</text>
<text x="258.8" y="266">L3</text>
<text x="262.2" y="266">(out)</text>
<text x="174.9" y="275.4">current</text>
<text x="182.9" y="275.4">L3</text>
<text x="186.3" y="275.4">(out)</text>
</g>
</svg>
